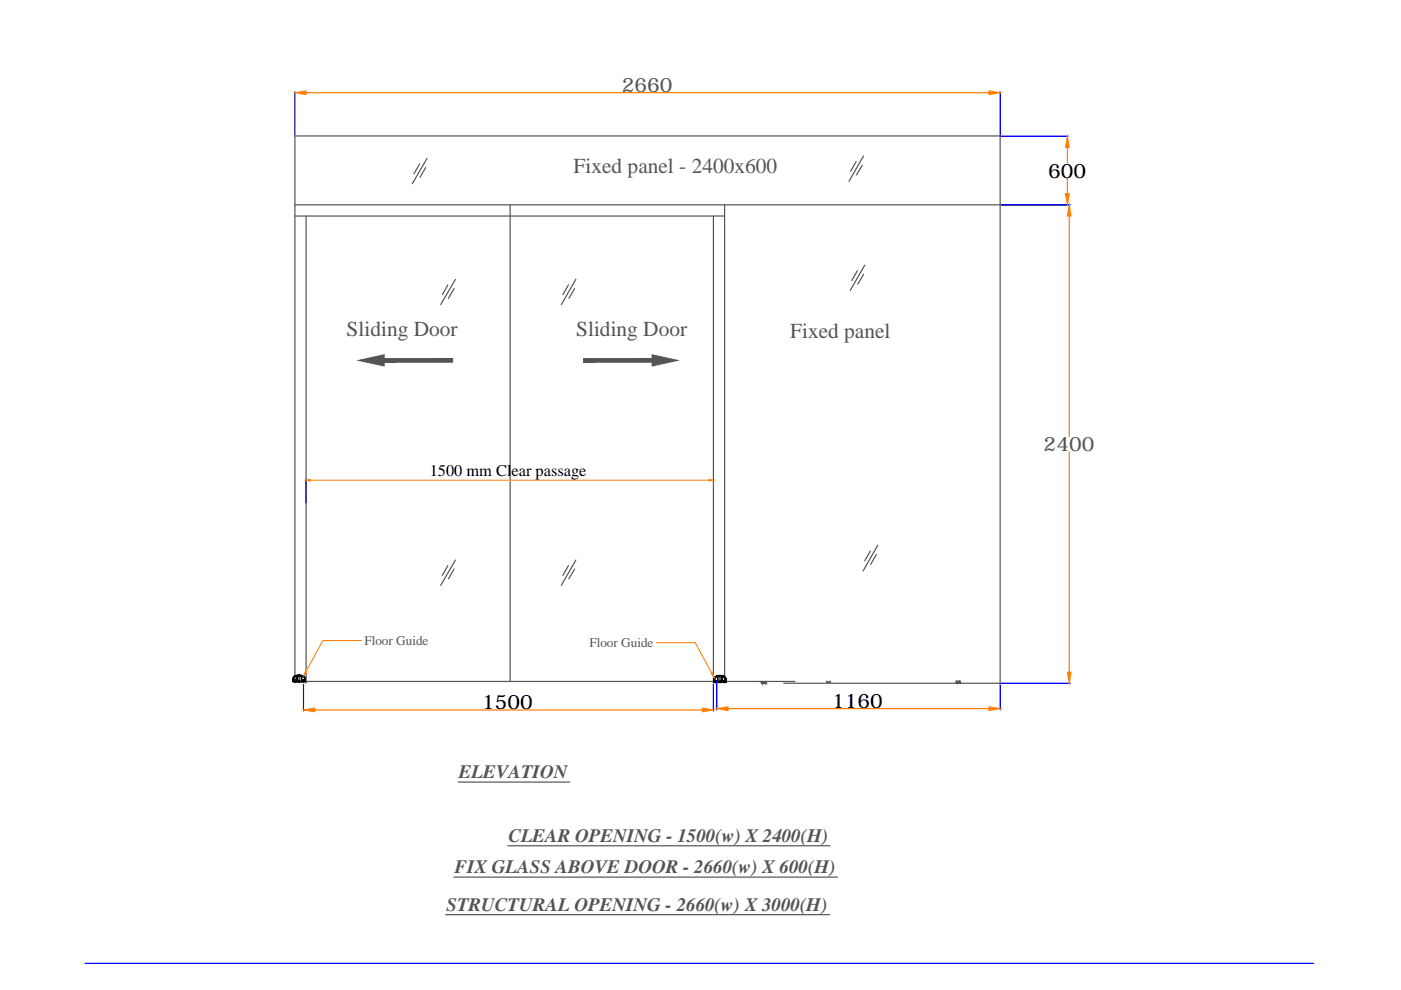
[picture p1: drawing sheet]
<svg xmlns="http://www.w3.org/2000/svg" width="297mm" height="210mm" viewBox="0 0 297 210" stroke-linecap="round" stroke-linejoin="round" font-family="sans-serif">
<!-- layer: FIN -->
<g fill="none" stroke="#545454" stroke-width=".25">
<path d="M89 34.8l-1.2 2M90.3 35.5l-1.2 2.1M90.6 33.6l-3.2 5.3M181.5 34.2l-1.2 2.1M182.8 35l-1.2 2.1M183.1 33.1l-3.1 5.3M212 28.9v116M62.5 43.4v101.1M64.9 45.8v99.1M96.6 59.2l-3.2 5.4M108.2 43.4v101.1M122.1 59.2l-3.1 5.4"/>
<path d="M151.3 45.8v99.1M153.6 43.4v101.3M181.8 57.4l-1.2 2.1M183.1 58.2l-1.2 2M183.3 56.2l-3 5.4M95 60.4l-1.2 2.1M96.3 61.2l-1.2 2M120.5 60.4l-1.2 2.1M121.8 61.2l-1.2 2M95 119.9l-1.2 2.1M96.6 118.7l-3.2 5.4M120.5 119.9l-1.2 2.1"/>
<path d="M122.1 118.7l-3.1 5.4M184.5 116.8l-1.2 2.1M185.8 117.6l-1.2 2M186.1 115.6l-3.1 5.4M96.3 120.7l-1.2 2M121.8 120.7l-1.2 2M62.1 144.5h106.4M166.2 144.9h45.8"/>
</g>
<!-- layer: 1 -->
<path d="M62.5 144.1v.6M63.4 143v1.7M64.3 144.1v.6M151.7 144.1v.7M152.7 143.1v1.7M153.5 144.1v.7" fill="none" stroke="#000" stroke-width=".25"/>
<!-- layer: 0 -->
<g fill="none" stroke="#000" stroke-width=".25">
<path d="M62.1 144h.1M62.1 144.2h.1M62.1 144.2h.8h-.8M62.2 143.8l-.1 .1M62.2 144l-.1 .2M62.2 144.2l.2 .2-.2-.2M62.2 144.2h.6h-.6M62.2 144v.5M62.3 143.6l-.2 .3M62.3 143.6l-.1 .2M62.3 143.5l-.2 .5M62.4 143.6h.1"/>
<path d="M62.4 143.6l-.3 .4M62.4 143.6l-.2 .4M62.5 143.4l-.1 .2M62.5 143.4l.1 .1M62.5 143.4h.1M62.5 143.4l-.2 .2M62.6 143.5l-.4 .5M62.6 143.5l-.2 .1M62.7 144.4v.1v-.1M62.7 144.4l.1-.2-.1 .2M62.7 144.4h-.3v.1M62.7 143.3h-.1"/>
<path d="M62.8 144.5h.1M62.8 144.5h1.3h-1.3M62.8 144.5h1.3M62.8 143.2h1.2M62.8 143.3h1.2M62.8 143.3h1.3v.1h-1.3M62.8 143.3v.1M62.8 143.4l-.2 .1M62.8 143.3l-.3 .1M62.8 143.4h1.3M62.8 143.3h1.3M62.8 143.3h.1"/>
<path d="M62.9 144.2l-.1 .3M63.4 144.3l.1 .1zM63.9 144.2l.2 .3-.2-.3M63.9 144.2h.8h-.8M63.9 144.2v-.9v.9M63.9 143.3h-1h1h-1v.9M63.9 143.3v.9M63.9 143.3h-1v.9M64 143.3l.3 .1M64.1 143.3h.1M64.1 143.3l.2 .1M64.1 143.4l.2 .1"/>
<path d="M64.1 143.3v.1M64.1 144.5h.1M64.1 144.2h.5zM64.1 144.2l.1 .3M64.2 143.3h.1M64.2 144.4h.3zM64.2 144.5h.3zM64.3 143.5l.3 .5M64.3 143.5l.2 .1M64.3 143.4l.2 .2M64.3 143.4v.1M64.3 143.4l.2 .2z"/>
<path d="M64.3 143.4l.3 .2M64.5 143.6l.1 .4M64.5 144.4v.1M64.5 143.5l.2 .5M64.5 143.6h.1M64.5 143.6l.2 .4M64.6 143.6l.1 .9h-2.6v-.6M64.6 143.6l.1 .2M64.6 144l.1 .2M64.6 144v.5M64.6 144.2l-.1 .2M64.6 144h.1"/>
<path d="M64.7 144h.1M64.7 144.2h.1M151.3 144.1v.2l.1-.2M151.3 144.1h.1M151.3 144.3h.1M151.4 144.1v.5M151.5 143.8l-.2 .8h2.7v-.5M151.5 144.3h.5zM151.5 143.8h-.1M151.5 144.3l.1 .3M151.6 143.7h.1M151.6 143.6h.1"/>
<path d="M151.6 143.6v.1M151.6 143.6l-.3 .5M151.6 143.6l-.1 .2M151.6 143.7l-.3 .4M151.6 144.4h.2zM151.6 144.6h.2zM151.6 143.7l-.2 .4M151.7 143.5h.1M151.7 143.5l.1 .1M151.7 143.5l-.1 .1M151.7 143.5a2.28 2.28 0 0 1 1.8 0M151.8 143.6l-.4 .5"/>
<path d="M151.8 143.6h-.2M151.8 143.5l-.2 .2M151.8 143.6l-.2 .1M151.9 143.4l-.1 .1M152 143.4h.1M152 143.4l-.3 .1M152 143.5l-.2 .1M152 144.6h.1M152 143.4v.1M152 143.5h1.2M152 143.4h1.2M152 144.6h1.3"/>
<path d="M152 144.3l-.2 .3M152.1 144.3l-.1 .3 .1-.3M152.1 144.3h-.8h.8M152.1 144.3v-.9v.9M152.1 143.4h1h-1h1v.9M152.1 143.4v.9M152.1 143.4h1v.9M152.6 144.4l.1 .1h-.1zM153.1 144.3l.2 .3M153.2 143.4h-1.2l1.2 .1M153.2 143.4v.1M153.2 143.4l.5 .3"/>
<path d="M153.2 143.5l.3 .1M153.2 143.4h.1M153.2 143.4l.3 .1M153.3 144.6h.1M153.4 144.4v.2v-.2M153.4 144.4l-.1-.1 .1 .1M153.4 144.4h.3v.2M153.5 143.6l.4 .5M153.5 143.6l.2 .1M153.5 143.5v.1M153.5 143.5h.1M153.5 143.5l.2 .1"/>
<path d="M153.7 143.7l.2 .4M153.7 143.7l.2 .6M153.7 143.7h.1M153.7 143.6h.1M153.7 143.6l-.2-.1 .2 .1M153.7 143.6v.1M153.7 143.6l.3 .5M153.7 143.6l.1 .2M153.8 143.8l.1 .2M153.8 144.3l-.1 .1 .1-.1M153.8 144.3h-.5h.5M153.9 144.1v.2"/>
<path d="M153.9 144.1v.5M153.9 144.1h.1M154 144.3h.1M153.9 144.3h-.8h.8M153.9 144l.1 .1"/>
<circle cx="63.4" cy="144.3" r=".06"/>
<circle cx="63.4" cy="144.4" r=".1"/>
<circle cx="63.5" cy="144.4" r=".09"/>
<circle cx="152.6" cy="144.5" r=".06"/>
<circle cx="152.6" cy="144.5" r=".08"/>
<circle cx="152.6" cy="144.5" r=".07"/>
</g>
<g fill="#ff7f00" stroke="#ff7f00" stroke-width=".21">
<path d="M150.8 142.8l.3-.1 .3 .9z"/>
<path d="M64.8 142.2l.2 .2-.6 .7z"/>
<path d="M64.9 101.8l.9-.2v.4z"/>
<path d="M150.3 101.6l1 .2-1 .2z"/>
<path d="M152 150.2l2.3-.3v.8z"/>
<path d="M209.7 149.9l2.3 .3-2.3 .5z"/>
<path d="M226.7 43.4l.4 2.4h-.8z"/>
<path d="M226.3 142.5h.8l-.4 2.4z"/>
<path d="M226.3 28.9l.4 2.3h-.8z"/>
<path d="M225.9 41.1h.8l-.4 2.3z"/>
<path d="M62.5 19.6l2.4-.3v.8z"/>
<path d="M209.7 19.3l2.3 .3-2.3 .5z"/>
</g>
<path d="M65.8 101.8h84.5M76.7 135.8h-8.2l-3.6 6.5M139.2 136.3h8.2l3.5 6.4" fill="none" stroke="#ff7f00" stroke-width=".21"/>
<path d="M64.9 101.6v5M151.3 101.6v.1" fill="none" stroke="#00f" stroke-width=".21"/>
<g fill="#545454" stroke="#545454" stroke-width=".21">
<path d="M138.3 75.2l5.4 1.2-5.4 1.2z"/>
<path d="M203.2 144.7l.1-.1z"/>
<path d="M76 76.4l5.4-1.2v2.4z"/>
<path d="M123.7 76.8h14.6v-.8zM123.7 76h14.6l-14.6 .8z"/>
<path d="M203.4 144.6h.1zM203.4 144.6h.1zM203.4 144.6h.1zM203.4 144.6h.1zM203.4 144.6h.1zM203.4 144.6h.1zM203.4 144.6h.1zM203.4 144.6h.1zM203.4 144.6h.1zM203.4 144.6h.1zM203.4 144.6h.1zM203.4 144.6h.1zM203.4 144.6h.1zM203.4 144.6h.1zM203.4 144.6h.1zM203.4 144.6h.1z"/>
<path d="M203.4 144.7h.1zM203.4 144.7h.1z"/>
<path d="M203.4 144.7h.1zM203.4 144.7h.1zM203.4 144.7h.1zM203.4 144.7h.1zM203.4 144.7h.1zM203.4 144.7h.1zM203.4 144.7h.1zM203.4 144.7h.1zM203.4 144.7h.1zM203.4 144.7h.1zM203.4 144.7h.1zM203.4 144.7h.1zM203.4 144.7h.1zM203.4 144.7h.1zM203.4 144.7h.1zM203.4 144.7h.1z"/>
<path d="M203 144.6h.2zM203 144.6h.2zM203 144.6h.2zM203 144.6h.2zM203 144.6h.2zM203 144.6h.2zM203 144.6h.2zM203 144.6h.2zM203 144.6h.2zM203 144.6h.2zM203 144.6h.2zM203 144.6h.2zM203 144.6h.2zM203 144.6h.2zM203 144.6h.2zM203 144.6h.2z"/>
<path d="M203 144.7h.2zM203 144.7h.2z"/>
<path d="M203 144.7h.2zM203 144.7h.2zM203 144.7h.2zM203 144.7h.2zM203 144.7h.2zM203 144.7h.2zM203 144.7h.2zM203 144.7h.2zM203 144.7h.2zM203 144.7h.2zM203 144.7h.2zM203 144.7h.2zM203 144.7h.2zM203 144.7h.2zM203 144.7h.2zM203 144.7h.2z"/>
<path d="M202.8 144.6h.8zM202.8 144.6h.8zM202.8 144.6h.8zM202.8 144.6h.8z"/>
<path d="M202.9 144.6h.1zM202.9 144.6h.1zM202.9 144.6h.1zM202.9 144.6h.1zM202.9 144.6h.1zM202.9 144.6h.1zM202.9 144.6h.1zM202.9 144.6h.1zM202.9 144.6h.1zM202.9 144.6h.1zM202.9 144.6h.1z"/>
<path d="M202.9 144.7h.1zM202.9 144.7h.1z"/>
<path d="M202.9 144.7h.1zM202.9 144.7h.1z"/>
<path d="M202.9 144.7h.1zM202.9 144.7h.1z"/>
<path d="M202.9 144.7h.1zM202.9 144.7h.1zM202.9 144.7h.1zM202.9 144.7h.1z"/>
<path d="M202.9 144.7h.1zM202.9 144.7h.1z"/>
<path d="M202.9 144.7h.1zM202.9 144.7h.1z"/>
<path d="M202.8 144.7h.8zM202.8 144.7h.8zM202.8 144.7h.8zM202.8 144.7h.8zM202.8 144.7h.8zM202.8 144.7h.8z"/>
<path d="M203.2 144.6h.1zM203.2 144.6h.1zM203.2 144.6h.1zM203.2 144.6h.1zM203.2 144.6h.1zM203.2 144.6h.1zM203.2 144.6h.1zM203.2 144.6h.1zM203.2 144.6h.1zM203.2 144.6h.1zM203.2 144.6h.1zM203.2 144.6h.1zM203.2 144.6h.1zM203.2 144.6h.1zM203.2 144.6h.1zM203.2 144.6h.1zM203.2 144.6h.1zM203.2 144.6h.1zM203.2 144.6h.1zM203.2 144.6h.1zM203.2 144.6h.1zM203.2 144.6h.1zM203.2 144.6h.1zM203.2 144.6h.1z"/>
<path d="M203.2 144.7h.1zM203.2 144.7h.1zM203.2 144.7h.1zM203.2 144.7h.1zM203.2 144.7h.1zM203.2 144.7h.1zM203.2 144.7h.1zM203.2 144.7h.1zM203.2 144.7h.1zM203.2 144.7h.1z"/>
<path d="M162.1 144.8h.2zM162.1 144.8h.2zM162.1 144.8h.2zM162.1 144.8h.2zM162.1 144.8h.2zM162.1 144.8h.2zM162.1 144.8h.2zM162.1 144.8h.2zM162.1 144.8h.2zM162.1 144.8h.2zM162.1 144.8h.2zM162.1 144.8h.2zM162.1 144.8h.2zM162.1 144.8h.2z"/>
<path d="M162.1 144.8h.2zM162.1 144.8h.2z"/>
<path d="M162.1 144.8h.2zM162.1 144.8h.2z"/>
<path d="M162.1 144.9h.2zM162.1 144.9h.2zM162.1 144.9h.2zM162.1 144.9h.2zM162.1 144.9h.2zM162.1 144.9h.2zM162.1 144.9h.2zM162.1 144.9h.2zM162.1 144.9h.2zM162.1 144.9h.2zM162.1 144.9h.2zM162.1 144.9h.2zM162.1 144.9h.2zM162.1 144.9h.2zM162.1 144.9h.2zM162.1 144.9h.2z"/>
<path d="M161.8 144.8h.1zM161.8 144.8h.1zM161.8 144.8h.1zM161.8 144.8h.1zM161.8 144.8h.1zM161.8 144.8h.1zM161.8 144.8h.1zM161.8 144.8h.1zM161.8 144.8h.1zM161.8 144.8h.1zM161.8 144.8h.1zM161.8 144.8h.1zM161.8 144.8h.1zM161.8 144.8h.1z"/>
<path d="M161.8 144.8h.1zM161.8 144.8h.1z"/>
<path d="M161.8 144.8h.1zM161.8 144.8h.1z"/>
<path d="M161.8 144.9h.1zM161.8 144.9h.1zM161.8 144.9h.1zM161.8 144.9h.1zM161.8 144.9h.1zM161.8 144.9h.1zM161.8 144.9h.1zM161.8 144.9h.1zM161.8 144.9h.1zM161.8 144.9h.1zM161.8 144.9h.1zM161.8 144.9h.1zM161.8 144.9h.1zM161.8 144.9h.1zM161.8 144.9h.1zM161.8 144.9h.1z"/>
<path d="M161.5 144.7h.8zM161.6 144.7h.7z"/>
<path d="M161.5 144.7l.8 .1zM161.5 144.7l.8 .1z"/>
<path d="M161.6 144.8h.2zM161.6 144.8h.2zM161.6 144.8h.2zM161.6 144.8h.2zM161.6 144.8h.2zM161.6 144.8h.2zM161.6 144.8h.2zM161.6 144.8h.2zM161.6 144.8h.2z"/>
<path d="M161.6 144.8h.2zM161.6 144.8h.2z"/>
<path d="M161.6 144.9h.2zM161.6 144.9h.2z"/>
<path d="M161.6 144.9h.2zM161.6 144.9h.2z"/>
<path d="M161.6 144.9h.2zM161.6 144.9h.2z"/>
<path d="M161.6 144.9h.2zM161.6 144.9h.2zM161.6 144.9h.2zM161.6 144.9h.2z"/>
<path d="M161.6 144.9h.2zM161.6 144.9h.2z"/>
<path d="M161.6 144.9h.2zM161.6 144.9h.2z"/>
<path d="M162.3 144.8v.1zM162.3 144.8v.1z"/>
<path d="M161.5 144.8l.1 .1zM161.5 144.8l.1 .1z"/>
<path d="M161.5 144.9h.8zM161.5 144.9h.8zM161.5 144.9h.8zM161.5 144.9h.8zM161.5 144.9h.8zM161.5 144.9h.8z"/>
<path d="M162 144.8h.1zM162 144.8h.1zM162 144.8h.1zM162 144.8h.1zM162 144.8h.1zM162 144.8h.1zM162 144.8h.1zM162 144.8h.1zM162 144.8h.1zM162 144.8h.1zM162 144.8h.1zM162 144.8h.1zM162 144.8h.1zM162 144.8h.1zM162 144.8h.1zM162 144.8h.1z"/>
<path d="M162 144.8h.1zM162 144.8h.1zM162 144.8h.1zM162 144.8h.1zM162 144.8h.1zM162 144.8h.1zM162 144.8h.1zM162 144.8h.1z"/>
<path d="M162 144.9h.1zM162 144.9h.1zM162 144.9h.1zM162 144.9h.1zM162 144.9h.1zM162 144.9h.1zM162 144.9h.1zM162 144.9h.1zM162 144.9h.1zM162 144.9h.1z"/>
<path d="M81.4 76v.8l14.6-.8zM81.4 76.8l14.6-.8v.8z"/>
</g>
<!-- layer: FIN -->
<path d="M64.3 145.1v5.6M151.3 145.1v5.6" fill="none" stroke="#00f" stroke-width=".25"/>
<path d="M66.7 150.5h82.2" fill="none" stroke="#ff7f00" stroke-width=".25"/>
<g fill="#ff7f00" stroke="#ff7f00" stroke-width=".21">
<path d="M148.9 150.1l2.4 .4-2.4 .4z"/>
<path d="M64.3 150.5l2.4-.4v.8z"/>
</g>
<!-- layer: 0 -->
<path d="M62.5 19.4v9.2M212 19.4v9.3M212.3 28.9h14.2M212.3 43.4h14.6M152 144.4v6.1M212 145.1v5.4M212.3 144.9h14.6M18 204.3h260.5" fill="none" stroke="#00f" stroke-width=".25"/>
<!-- layer: ROOMNAME -->
<path d="M97.2 165.8h23.6M107.7 179.3h68.3M94.5 193.9h81.4M96.2 186h81.4" fill="none" stroke="#545454" stroke-width=".25"/>
<!-- layer: 0 -->
<g fill="none" stroke="#545454" stroke-width=".25">
<path d="M212 28.8h-149.5v14.6h149.5M62.5 45.8h91.1M161.5 144.8v.1M161.6 144.7l-.1 .1M161.6 144.9v-.1h.7v.1M161.6 144.8h.1M161.6 144.7h.7M161.7 144.9h.1M161.7 144.8v.1M161.7 144.8h.1M161.8 144.9h.1zM161.8 144.8v.1"/>
<path d="M161.8 144.9h.1M161.8 144.8h.1M162 144.8l.1 .1zM162 144.8h.1M162 144.9h.1M162.1 144.9h.1M162.2 144.9h.1M162.2 144.8h.1M162.2 144.8l-.1 .1M162.3 144.8h.1M162.3 144.7v.1M162.3 144.8v.1"/>
<path d="M175.3 144.6h.1M175.3 144.7h.8M175.3 144.6h.7M176 144.6h.1M176.1 144.6h-.1M202.8 144.7h.1M202.8 144.6v.1M202.8 144.6h.1M202.8 144.7h.8M202.9 144.7h.1M203 144.7l.2-.1-.1 .1M203 144.7h.1"/>
<path d="M203.1 144.6h.1M203.1 144.7h.1M203.2 144.7h.1zM203.2 144.6h.1M203.2 144.7h.1M203.2 144.6h.1zM203.3 144.7h.1M203.4 144.7h.1M203.4 144.7l.1-.1-.1 .1M203.4 144.6h.1M203.5 144.6h.1M203.5 144.7h.1"/>
<path d="M203.5 144.6v.1M203.6 144.6v.1M203.6 144.6h-.8M203.6 144.7h.1"/>
</g>
<path d="M64.9 19.6h144.8M226.3 31.2v3.3M226.3 37.8v3.3M226.7 45.8v46.7M226.7 95.8v46.7M154.3 150.2h55.4" fill="none" stroke="#ff7f00" stroke-width=".25"/>
<g font-size="4.5" fill="#545454">
<text x="121.6" y="36.6">Fixed panel - 2400x600</text>
<text x="73.5" y="71.3">Sliding Door</text>
<text x="122.2" y="71.3">Sliding Door</text>
<text x="167.6" y="71.8">Fixed panel</text>
</g>
<g font-size="4.2" fill="#545454">
<text x="131.8" y="19.6">2660</text>
<text x="221.3" y="95.7">2400</text>
</g>
<g font-size="4.2">
<text x="222.2" y="37.7">600</text>
<text x="102.2" y="150.4">1500</text>
<text x="176.4" y="150.2">1160</text>
</g>
<g font-size="4" fill="#545454">
<text x="97.3" y="164.9">ELEVATION</text>
<text x="107.8" y="178.4">CLEAR OPENING - 1500(w) X 2400(H)</text>
<text x="96.4" y="185.1">FIX GLASS ABOVE DOOR - 2660(w) X 600(H)</text>
<text x="94.7" y="193.1">STRUCTURAL OPENING - 2660(w) X 3000(H)</text>
</g>
<text font-size="3.5" x="91.1" y="100.9">1500 mm Clear passage</text>
<g font-size="2.8" fill="#545454">
<text x="77.3" y="136.7">Floor Guide</text>
<text x="125" y="137.1">Floor Guide</text>
</g>
</svg>
